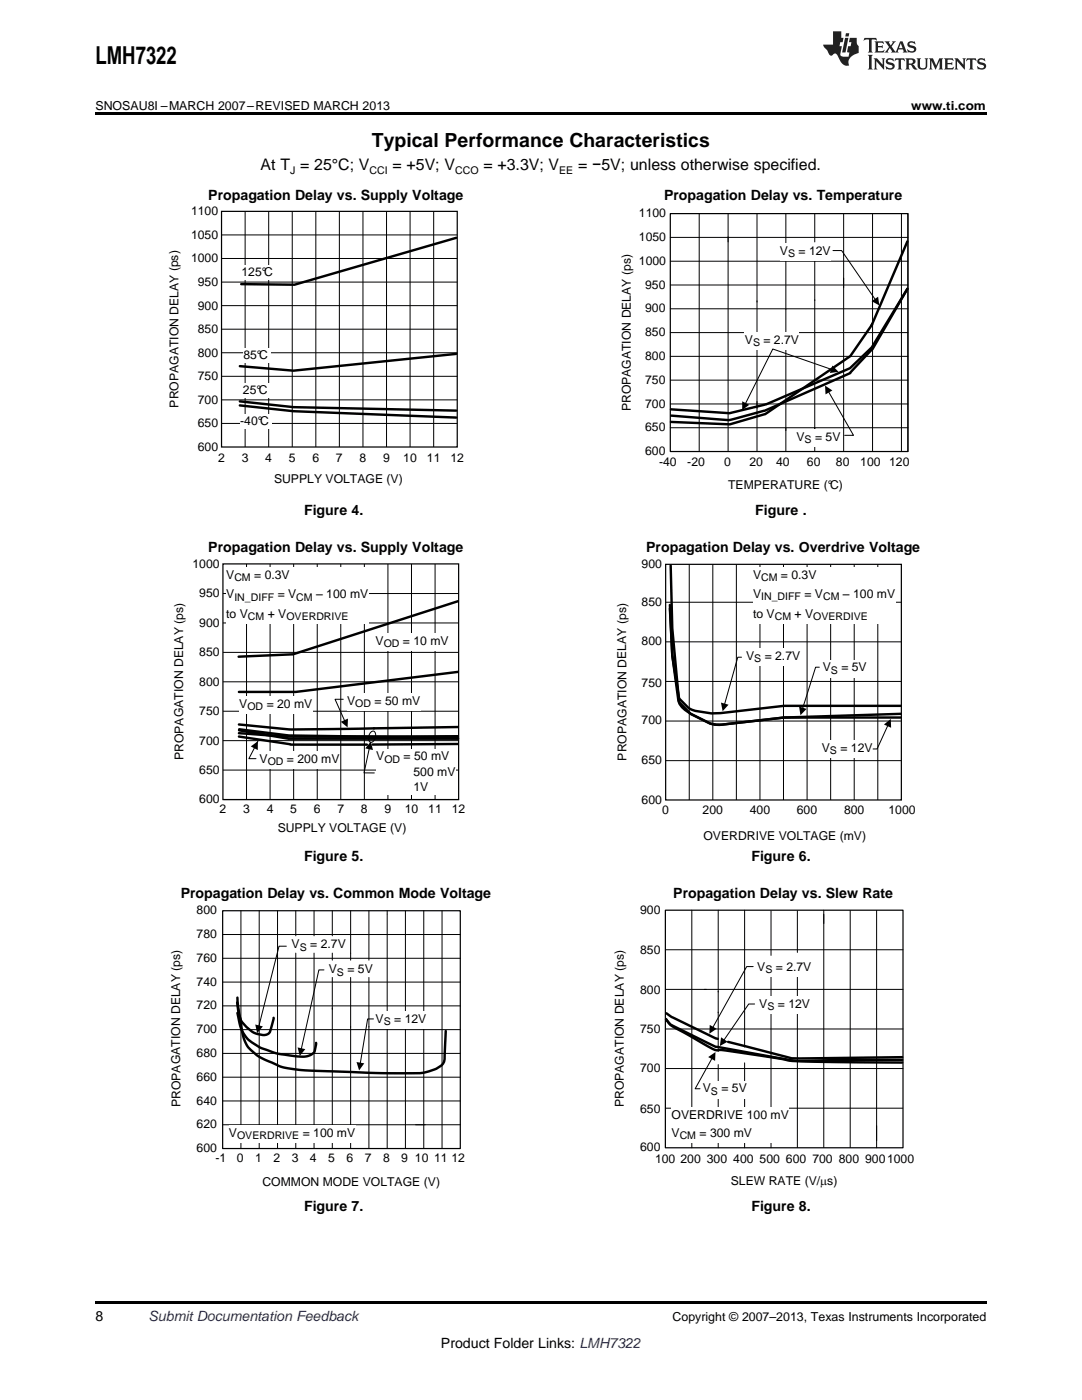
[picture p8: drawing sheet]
<svg xmlns="http://www.w3.org/2000/svg" width="216mm" height="279mm" viewBox="0 0 216 279" stroke-linecap="round" stroke-linejoin="round" font-family="sans-serif">
<path d="M19 259.7h177.8v.5h-177.8z" fill="#000"/>
<g fill="#fff">
<path d="M66.9 243.4h.3v.7h-.3z"/>
<path d="M156.1 243.4h.4v.7h-.4z"/>
</g>
<path d="M44.4 181.8h47.4v47.4h-47.4z" fill="none" stroke="#000" stroke-width=".24"/>
<g fill="none" stroke="#000" stroke-width=".2">
<path d="M44.4 196h47.4M44.4 191.2h47.4M44.4 186.5h47.4M48.1 181.8v47.4M51.7 181.8v47.4M55.4 181.8v47.4M57.1 188.8h-1.4l-4.1 16M59 181.8v5M59 190.2v39M62.7 181.8v5M62.7 190.2v38.9M64.6 193.6h-1l-3.5 15.8"/>
<path d="M66.3 181.8v5M66.3 190.2v1.4M66.3 195.1v34.1M70 181.8v9.8M70 195.1v34.1M73.6 181.8v9.8M73.6 195.1v34M77.3 181.8v47.3M80.9 181.8v47.4M84.6 181.7v47.5M88.2 181.8v47.4M44.4 219.7h47.4"/>
<path d="M44.4 215h47.4M44.4 210.2h47.4M44.4 205.5h47.4M44.4 200.7h47.4M74.5 203.4h-1.1l-1.5 8.9M44.4 224.5h47.4"/>
</g>
<path d="M47.4 199.1l.1 1.8 .4 2.3a13.6 13.6 0 0 0 1.6 5.8l2 1.7 3.8 1.9a23.8 23.8 0 0 0 8.8 1.1l2.5 .1a207.4 207.4 0 0 0 17.8 .3l.5-.1a6 6 0 0 0 3.5-1.7 3.2 3.2 0 0 0 .3-2l.2-4.5M47.3 200.1a7.2 7.2 0 0 0 1.2 4.1l1.8 1.7 1.3 .5a1.66 1.66 0 0 0 2.3-.6l.7-2.7M47.4 202.2l.1 .6a7 7 0 0 0 2.7 5.2l1.3 .8a18.8 18.8 0 0 0 7.9 2 3.2 3.2 0 0 0 3.3-.9l.4-1.8" fill="none" stroke="#000" stroke-width=".49"/>
<path d="M50.9 204.5l1.6 .3-1.2 1.4zM59.4 209l1.5 .4-1.1 1.3zM71.1 212l1.6 .2-1 1.4z" fill="#000"/>
<g fill="#fff">
<path d="M74.9 201.9h10.2v3.4h-10.2z" fill-rule="evenodd"/>
<path d="M45.7 224.6h25.2v3.4h-25.2z" fill-rule="evenodd"/>
</g>
<path d="M132.8 181.6h47.4v47.5h-47.4z" fill="none" stroke="#000" stroke-width=".24"/>
<g fill="none" stroke="#000" stroke-width=".2">
<path d="M132.8 197.5h47.4M132.8 189.5h47.4M138 181.6v47.5M143.3 181.6v28.2M148.6 181.6v27.4M150.3 192.9h-1.3l-6.8 12.2M153.8 181.8v8.9M153.8 194.3v27M159.1 181.8v8.3M159.1 193.2v35.8M164.4 181.6v47.4M169.6 181.7v47.3"/>
<path d="M174.9 181.7v47.4M132.8 213.3h47.4M132.8 205.4h47.4M142.1 211.2l-3.4 6.1h1M143.3 212.5v16.6M148.6 212.1v17M150.6 200.4h-1.2l-5 7.2"/>
</g>
<path d="M132.9 203.4a4.4 4.4 0 0 0 2.7 2.2l5.7 3.2a2.72 2.72 0 0 0 2.1 .8h1.2l10.5 1.6a18 18 0 0 0 7 .5l6.2-.2h11.7M132.9 203.5l1 1 8.9 4.4 8.9 1.6a53.1 53.1 0 0 0 14.6 1.5l13.7 .1M133 202.2l1.1 .8 9.1 4.3M145.3 207.9l11.4 3a6.2 6.2 0 0 0 2.9 .3l20.4-.2" fill="none" stroke="#000" stroke-width=".49"/>
<path d="M141.3 211l1.5-1-.1 1.7zM141.6 204.5l1.4 .8-1.5 1zM143.9 207l1.3 .9-1.6 .9z" fill="#000"/>
<g fill="#fff">
<path d="M151.1 191.4h10.8v3.5h-10.8z" fill-rule="evenodd"/>
<path d="M151.5 198.8h10.1v3.5h-10.1z" fill-rule="evenodd"/>
<path d="M140.2 215.7h8.8v3.5h-8.8z" fill-rule="evenodd"/>
</g>
<path d="M132.8 221.2h47.3M153.8 221.2v7.9" fill="none" stroke="#000" stroke-width=".2"/>
<path d="M134 221.1h23.4v7h-23.4z" fill-rule="evenodd" fill="#fff"/>
<g fill="#fff">
<path d="M66.9 173.6h.3v.7h-.3z"/>
<path d="M156.1 173.6h.4v.7h-.4z"/>
</g>
<path d="M133.8 112.9l.3 12.5 1.4 14.7 2.3 2.4 3.9 1.9 1.3 .2h1l12.4-1.4h23.3M133.7 121.5l.4 9.3 1.4 8.6 2.1 2a10.9 10.9 0 0 0 6.1 .9l12.7-1.4h23.3M133.7 120.7l.4 10.1 1.3 9a4.5 4.5 0 0 0 2.4 2.7l4 1.9 1.8 .3 12.8-1.5 23.3-.7" fill="none" stroke="#000" stroke-width=".49"/>
<g fill="none" stroke="#000" stroke-width=".2">
<path d="M137.5 112.6v47.1M142.2 112.6v47.1M146.9 112.6v47.1M151.6 112.6v47.1M156.3 112.6v47.1M161 112.6v47.1M165.7 112.6v47.1M170.4 112.6v47.1M175.2 112.6v47.1M132.8 136h47.1M132.8 128.1h47.1M132.8 120.2h47.1"/>
<path d="M132.8 151.8h47.1M132.8 143.9h47.1"/>
</g>
<path d="M132.8 112.6h47.1v47.1h-47.1z" fill="none" stroke="#000" stroke-width=".24"/>
<g fill="#fff">
<path d="M150.3 113.2h28.3v11.2h-28.3z" fill-rule="evenodd"/>
<path d="M148.9 129.4h10.8v3.5h-10.8z" fill-rule="evenodd"/>
<path d="M164.2 131.7h8.8v3.5h-8.8z" fill-rule="evenodd"/>
<path d="M164 147.8h10.1v3.4h-10.1z" fill-rule="evenodd"/>
</g>
<g fill="none" stroke="#000" stroke-width=".2">
<path d="M44.5 118.5h47M49.2 112.5v47.1M53.9 112.5v47.1M58.6 112.5v47.1M63.3 112.5v47.1M68 112.5v47.1M72.7 112.5v47.1M77.4 112.5v47.1M82.1 112.5v47.1M86.8 112.5v47.1M44.5 136.1h47M44.5 130.2h47"/>
<path d="M44.5 124.3h47M68.5 139.6h-1.6l1.9 4.3M148 131.2h-.8l-2.6 9.4M163.5 133.2h-.8l-2.6 8.2M44.5 153.7h47M44.5 147.8h47M44.5 141.9h47M44.6 159.6h47M51.5 147.9l-1.8 3.5h1.4M177.2 144.7l-2.2 4.8h-.8"/>
</g>
<path d="M50 149l1.5-1.1-.1 1.8zM68 144.1l1.4-.7v1.8zM143.9 140.2l1.5 .4-1.2 1.3zM159.4 141l1.5 .5-1.2 1.2zM176.4 144.6l1.4-1.1v1.7z" fill="#000"/>
<path d="M91.4 120l-33 10.6-10.8 .5M91.4 134.1l-32.4 4h-11.3M47.7 144.6l10.2 1 16.7-.2M47.7 147l10.3 1.6h15.2M47.7 146.3l11.4 .7 32.3-.1M47.7 145.5l4.9 .6a50.7 50.7 0 0 0 11.1 .8l27.7 .4M91.4 145.1l-16.8 .3" fill="none" stroke="#000" stroke-width=".49"/>
<path d="M47.7 145.7l9.9 1.7h33.8" fill="none" stroke="#000" stroke-width=".56"/>
<path d="M44.5 112.5h47v47.1h-47z" fill="none" stroke="#000" stroke-width=".24"/>
<g fill="#fff">
<path d="M45.1 113.2h28.4v11.3h-28.4z" fill-rule="evenodd"/>
<path d="M74.9 126.5h14.6v3.4h-14.6z" fill-rule="evenodd"/>
<path d="M69.3 138.3h14.6v3.5h-14.6z" fill-rule="evenodd"/>
<path d="M75.1 149.4h15.8v9.2h-15.8z" fill-rule="evenodd"/>
<path d="M51.8 150h15.9v3.4h-15.9z" fill-rule="evenodd"/>
</g>
<path d="M73.7 149.3l-1.1 4.9 2.1 .1M74 146.1l.5-.2a1.33 1.33 0 0 1-.6 2.2 1.37 1.37 0 0 1 .1-2z" fill="none" stroke="#000" stroke-width=".2"/>
<path d="M74 148l.4 1.7-1.5-.3z" fill="#000"/>
<path d="M91.3 148.5l-16.9 .1" fill="none" stroke="#000" stroke-width=".49"/>
<path d="M47.7 139h14.6v3.4h-14.6z" fill-rule="evenodd" fill="#fff"/>
<g fill="#fff">
<path d="M66.9 104.6h.3v.7h-.3z"/>
<path d="M156.1 104.6h.4v.7h-.4z"/>
</g>
<path d="M133.8 42.6h47.4v47.5h-47.4z" fill="none" stroke="#000" stroke-width=".24"/>
<g fill="none" stroke="#000" stroke-width=".2">
<path d="M133.8 56.9h47.4M133.8 52.1h47.4M133.8 47.4h47.4M139.5 42.6v47.5M145.3 42.6v47.5M151.1 42.7v47.4M156.8 42.6v6.7M156.8 52.2v37.9M162.6 42.6v5.7M162.6 51.4v38.7M166.2 50h1.7l6.8 9.8M168.3 42.7v47.4"/>
<path d="M174.1 42.6v47.5M179.9 42.6v47.5M181.2 42.6v47.5M133.8 75.9h47.4M133.8 71.1h47.4M133.8 66.4h47.4M133.8 61.6h47.4M165.3 78.1l5 8.8h-1.8M133.8 85.4h47.4M133.8 80.6h47.4"/>
</g>
<path d="M173.9 60.1l1.3-.9 .3 1.8zM164.6 77l1.5 .9-1.4 .8z" fill="#000"/>
<g fill="#fff">
<path d="M158.9 85.7h8.8v3.4h-8.8z" fill-rule="evenodd"/>
<path d="M155.6 48.6h10.2v3.5h-10.2z" fill-rule="evenodd"/>
<path d="M148.6 66.4h10.8v3.5h-10.8z" fill-rule="evenodd"/>
</g>
<path d="M91 47.5l-32.2 9.3-10.7-.1M181.1 48.2l-7.1 16.6-3.2 4.6a5.6 5.6 0 0 1-2.9 2.9l-15.2 10.4-4.3 1.2a8.7 8.7 0 0 1-4.6 .7l-9.9-.4M91 70.6l-32.4 3.4-10.7-.9M47.9 80.9l10.7 1.2 32.4 1.2M47.9 80.1l10.7 1.2 32.4 .6M133.9 81.7l9.8 .6a5.4 5.4 0 0 0 3.3-.2l2.9-.7a15 15 0 0 0 4.7-1.4l13.3-5.8a4.9 4.9 0 0 0 2.8-1.8l3.3-3.1 7.1-11.7-7 12.1-4.4 4.8-17.1 7.5-6.5 1.7-.7 .1-11.5-.9" fill="none" stroke="#000" stroke-width=".49"/>
<g fill="none" stroke="#000" stroke-width=".2">
<path d="M44.2 56.3h47M44.2 51.6h47M44.2 46.9h47M48.9 42.2v47M53.6 42.2v47M58.3 42.2v47M63 42.2v47M67.7 42.2v47M72.4 42.2v47M77.1 42.2v47M81.8 42.2v47M86.5 42.2v47"/>
<path d="M44.2 79.8h47M44.2 75.1h47M44.2 70.4h47M44.2 65.7h47M44.2 61h47M166 73.8l-11.8-4.2-5.5 11M44.2 84.5h47"/>
</g>
<path d="M166.1 73l1.2 1.2-1.7 .2zM148.1 80.1l1.4 .7-1.4 1z" fill="#000"/>
<path d="M44.2 42.2h47v47h-47z" fill="none" stroke="#000" stroke-width=".24"/>
<g fill="#fff">
<path d="M48.2 52.8h6.8v2.9h-6.8z" fill-rule="evenodd"/>
<path d="M48.6 69.4h5.4v2.9h-5.4z" fill-rule="evenodd"/>
<path d="M48.5 76.4h5.4v3h-5.4z" fill-rule="evenodd"/>
<path d="M47.9 82.6h6.3v2.9h-6.3z" fill-rule="evenodd"/>
</g>
<path d="M19 22.5h177.8v.5h-177.8z" fill="#000"/>
<g fill="#231f20">
<path d="M172.5 7.6l-.1 .5 .4-.2h.6v.1v2.1l-.2 .4h.9l-.2-.4v-2.1l.1-.1h.5l.5 .2-.2-.5zM174.5 8.3l.2 .3v1.5l-.2 .4h1.8l.2-.6a1.04 1.04 0 0 1-1.3 .2v-.7h.6l.3 .2v-.6l-.3 .2h-.6v-.6l.8-.1 .4 .3-.2-.5zM176.5 8.3l.9 1.1-.9 1.1h.8l-.2-.2 .4-.7 .5 .7-.2 .2h1.5l-.2-.2 .2-.4h.9l.1 .4-.2 .2h1l-.3-.3-.7-1.9h-.5l-.9 2-.8-1 .9-1h-.8l.1 .3-.4 .5-.3-.6 .1-.2zM179.7 8.6l.4 1h-.7zM181.3 8.4a.63 .63 0 0 0-.2 .7 .63 .63 0 0 0 .6 .4l.6 .2 .1 .2a.75 .75 0 0 1-.7 .4 .75 .75 0 0 1-.6-.5l.1 .7 .1-.1a1.11 1.11 0 0 0 1.5-.6 1.13 1.13 0 0 0-1.2-.8l-.1-.4a1.04 1.04 0 0 1 1.2 .2l-.2-.5-.2 .1-.4-.2zM173.2 10.9l.2 .4v2.2l-.2 .4h1l-.3-.4v-2.2l.3-.4zM174.3 11.6l.3 .4v1.5l-.3 .4h.8l-.2-.4v-1.3l1.5 1.7v-1.9l.2-.4h-.7l.2 .4v.9l-1.1-1.3zM177 11.8a.62 .62 0 0 0-.2 .7 .62 .62 0 0 0 .6 .4l.6 .1 .1 .3a.76 .76 0 0 1-.7 .3 .76 .76 0 0 1-.7-.4l.2 .7 .1-.1a1.11 1.11 0 0 0 1.5-.6 1.13 1.13 0 0 0-1.2-.8l-.1-.4a1.04 1.04 0 0 1 1.2 .2l-.2-.6-.2 .1-.5-.1zM178.7 11.6l-.2 .6a.61 .61 0 0 1 .8-.3v1.6l-.2 .4h.9l-.2-.4v-1.6a.63 .63 0 0 1 .7 .3l-.1-.6zM180.6 11.6l.3 .4v1.5l-.3 .4h1l-.2-.2-.1-.8 .6 .2a.76 .76 0 0 0 1.2 .7l-1-1a.58 .58 0 0 0 .6-.5 .58 .58 0 0 0-.5-.6zM181.4 11.9h.1a.45 .45 0 0 1 .5 .1 .45 .45 0 0 1 .1 .5l-.8 .2zM182.9 11.6l.2 .2a2.17 2.17 0 0 0 .3 1.9 .99 .99 0 0 0 1.6-.6v-1.1l.2-.4h-.7l.2 .2a1.92 1.92 0 0 1-.2 1.8 .6 .6 0 0 1-.9-.5v-1.1l.2-.4zM185.4 11.6l.2 .4v1.5l-.2 .4h.7l-.2-.4v-1.4l.8 1.8 .8-1.8v1.4l-.2 .4h.9l-.2-.4v-1.5l.2-.4h-.8l-.6 1.5-.6-1.5zM188.4 11.6l.2 .4v1.5l-.2 .4h1.8l.1-.6a1.04 1.04 0 0 1-1.2 .1v-.6h.5l.4 .2v-.6l-.4 .2h-.5v-.7h.8l.3 .3-.1-.6zM190.5 11.6l.2 .4v1.5l-.2 .4h.7l-.2-.4v-1.3l1.5 1.7v-1.9l.2-.4h-.7l.2 .4v.9l-1.1-1.3zM192.9 11.6l-.1 .6a.61 .61 0 0 1 .7-.3l.1 1.6-.3 .4h1l-.3-.4 .1-1.6a.63 .63 0 0 1 .7 .3l-.1-.6zM195.2 11.8a.62 .62 0 0 0-.2 .7 .62 .62 0 0 0 .6 .4l.6 .1 .1 .3a.76 .76 0 0 1-.7 .3 .76 .76 0 0 1-.6-.4l.1 .7 .1-.1a1.11 1.11 0 0 0 1.6-.6 1.13 1.13 0 0 0-1.3-.8l-.1-.4a1.04 1.04 0 0 1 1.2 .2l-.1-.6-.2 .1-.5-.1z"/>
<path d="M166.2 6.3v2.6h-1.9v.4l.8 .9a.91 .91 0 0 0 1 .8 .56 .56 0 0 1 .5-.3 .56 .56 0 0 1 .5 .3l.4 .8a1.53 1.53 0 0 0 1.9 1.2 1.54 1.54 0 0 1 1-2.1l.9-.3v-1.4a1.52 1.52 0 0 1-.4-1.6h-1.3l-.2 .8h.5l-.2 .8h-.5l-.1 1v.2l.4 .1-.2 .8a1.93 1.93 0 0 1-1.6-.3l.3-1.8h-.5l.2-.8h.4l.2-.8h-.4v-1.3zM168.6 7.6l-.6 2.9h.7l.6-2.9zM168.8 6.6l-.1 .7h.6l.2-.7z"/>
</g>
<text font-size="4.9" x="19" y="12.8">LMH7322</text>
<text font-size="3.9" x="74.2" y="29.3">Typical Performance Characteristics</text>
<g font-size="3.2">
<text x="52" y="34">At T = 25°C; V</text>
<text x="78.3" y="34">= +5V; V</text>
<text x="96.4" y="34">= +3.3V; V</text>
<text x="115.4" y="34">= −5V; unless otherwise specified.</text>
</g>
<g font-size="2.8">
<text x="41.6" y="40">Propagation Delay vs. Supply Voltage</text>
<text x="132.5" y="40">Propagation Delay vs. Temperature</text>
<text x="60.7" y="102.8">Figure 4.</text>
<text x="150.7" y="102.8">Figure .</text>
<text x="41.6" y="110.2">Propagation Delay vs. Supply Voltage</text>
<text x="128.9" y="110.2">Propagation Delay vs. Overdrive Voltage</text>
<text x="60.7" y="171.8">Figure 5.</text>
<text x="149.9" y="171.8">Figure 6.</text>
<text x="36.1" y="179.2">Propagation Delay vs. Common Mode Voltage</text>
<text x="134.3" y="179.2">Propagation Delay vs. Slew Rate</text>
<text x="60.7" y="241.6">Figure 7.</text>
<text x="149.9" y="241.6">Figure 8.</text>
<text x="19" y="263.6">8</text>
<text x="88" y="269">Product Folder Links: LMH7322</text>
</g>
<text font-size="2.8" fill="#0000c8" x="29.6" y="263.6">Submit Documentation Feedback</text>
<g font-size="2.5">
<text x="19" y="21.9">SNOSAU8I –MARCH 2007–REVISED MARCH 2013</text>
<text x="181.8" y="21.9">www.ti.com</text>
<text x="134.2" y="263.6">Copyright © 2007–2013, Texas Instruments Incorporated</text>
</g>
<g font-size="2.4">
<text x="38.1" y="47.7">1050</text>
<text x="38.1" y="43">1100</text>
<text x="127.5" y="43.3">1100</text>
<text x="38.1" y="52.4">1000</text>
<text x="127.5" y="52.8">1000</text>
<text x="127.5" y="48.1">1050</text>
<text x="155.6" y="50.9">V</text>
<text x="159.3" y="50.9">= 12V</text>
<text x="39.5" y="57.1">950</text>
<text x="48.2" y="55">125°C</text>
<text x="128.7" y="57.6">950</text>
<text x="39.5" y="61.8">900</text>
<text x="128.7" y="62.3">900</text>
<text x="39.5" y="71.2">800</text>
<text x="39.5" y="66.5">850</text>
<text x="48.6" y="71.6">85°C</text>
<text x="128.7" y="71.8">800</text>
<text x="128.7" y="67.1">850</text>
<text x="148.6" y="68.7">V</text>
<text x="152.3" y="68.7">= 2.7V</text>
<text x="39.5" y="75.9">750</text>
<text x="128.7" y="76.6">750</text>
<text x="35.6" y="81.3" transform="rotate(-90 35.6 81.3)">PROPAGATION DELAY (ps)</text>
<text x="39.5" y="80.6">700</text>
<text x="48.5" y="78.6">25°C</text>
<text x="125.9" y="82.1" transform="rotate(-90 125.9 82.1)">PROPAGATION DELAY (ps)</text>
<text x="128.7" y="81.3">700</text>
<text x="39.5" y="90">600</text>
<text x="39.5" y="85.3">650</text>
<text x="47.9" y="84.8">-40°C</text>
<text x="128.7" y="86.1">650</text>
<text x="158.9" y="88">V</text>
<text x="162.6" y="88">= 5V</text>
<text x="43.5" y="92.2">2</text>
<text x="48.2" y="92.2">3</text>
<text x="52.9" y="92.2">4</text>
<text x="57.6" y="92.2">5</text>
<text x="62.3" y="92.2">6</text>
<text x="67" y="92.2">7</text>
<text x="71.7" y="92.2">8</text>
<text x="76.5" y="92.2">9</text>
<text x="80.5" y="92.2">10</text>
<text x="85.2" y="92.2">11</text>
<text x="89.9" y="92.2">12</text>
<text x="128.7" y="90.8">600</text>
<text x="131.5" y="93">-40</text>
<text x="137.1" y="93">-20</text>
<text x="144.5" y="93">0</text>
<text x="149.5" y="93">20</text>
<text x="154.8" y="93">40</text>
<text x="161" y="93">60</text>
<text x="166.8" y="93">80</text>
<text x="171.6" y="93">100</text>
<text x="177.4" y="93">120</text>
<text x="54.7" y="96.3">SUPPLY VOLTAGE (V)</text>
<text x="145.3" y="97.6">TEMPERATURE (°C)</text>
<text x="38.4" y="113.3">1000</text>
<text x="128" y="113.4">900</text>
<text x="39.8" y="119.2">950</text>
<text x="45.1" y="115.5">V</text>
<text x="45.1" y="119.4">V</text>
<text x="50.7" y="115.5">= 0.3V</text>
<text x="55.4" y="119.4">= V</text>
<text x="63.1" y="119.4">± 100 mV</text>
<text x="150.3" y="115.5">V</text>
<text x="150.3" y="119.4">V</text>
<text x="155.8" y="115.5">= 0.3V</text>
<text x="160.5" y="119.4">= V</text>
<text x="168.2" y="119.4">± 100 mV</text>
<text x="39.8" y="125.1">900</text>
<text x="45.1" y="123.3">to V</text>
<text x="53.4" y="123.3">+ V</text>
<text x="128" y="121">850</text>
<text x="150.3" y="123.2">to V</text>
<text x="158.5" y="123.2">+ V</text>
<text x="39.8" y="131">850</text>
<text x="74.9" y="128.8">V</text>
<text x="80.4" y="128.8">= 10 mV</text>
<text x="128" y="128.8">800</text>
<text x="148.9" y="131.7">V</text>
<text x="152.6" y="131.7">= 2.7V</text>
<text x="39.8" y="136.8">800</text>
<text x="128" y="137.1">750</text>
<text x="164.2" y="134">V</text>
<text x="167.9" y="134">= 5V</text>
<text x="39.8" y="142.7">750</text>
<text x="47.7" y="141.3">V</text>
<text x="53.2" y="141.3">= 20 mV</text>
<text x="69.3" y="140.6">V</text>
<text x="74.7" y="140.6">= 50 mV</text>
<text x="39.8" y="148.7">700</text>
<text x="128" y="144.6">700</text>
<text x="36.6" y="151.7" transform="rotate(-90 36.6 151.7)">PROPAGATION DELAY (ps)</text>
<text x="39.8" y="154.5">650</text>
<text x="51.8" y="152.3">V</text>
<text x="57.3" y="152.3">= 200 mV</text>
<text x="75.1" y="151.7">V</text>
<text x="80.5" y="151.7">= 50 mV</text>
<text x="82.5" y="154.9">500 mV</text>
<text x="125" y="151.8" transform="rotate(-90 125 151.8)">PROPAGATION DELAY (ps)</text>
<text x="128" y="152.5">650</text>
<text x="164" y="150.1">V</text>
<text x="167.7" y="150.1">= 12V</text>
<text x="39.8" y="160.3">600</text>
<text x="82.5" y="157.8">1V</text>
<text x="128" y="160.4">600</text>
<text x="43.8" y="162.2">2</text>
<text x="48.5" y="162.2">3</text>
<text x="53.2" y="162.2">4</text>
<text x="55.4" y="166.1">SUPPLY VOLTAGE (V)</text>
<text x="57.9" y="162.2">5</text>
<text x="62.6" y="162.2">6</text>
<text x="67.3" y="162.2">7</text>
<text x="72" y="162.2">8</text>
<text x="76.7" y="162.2">9</text>
<text x="80.8" y="162.2">10</text>
<text x="85.5" y="162.2">11</text>
<text x="90.2" y="162.2">12</text>
<text x="132.1" y="162.4">0</text>
<text x="140.2" y="162.4">200</text>
<text x="140.4" y="167.6">OVERDRIVE VOLTAGE (mV)</text>
<text x="149.6" y="162.4">400</text>
<text x="159" y="162.4">600</text>
<text x="168.4" y="162.4">800</text>
<text x="177.3" y="162.4">1000</text>
<text x="39.2" y="182.5">800</text>
<text x="127.7" y="182.4">900</text>
<text x="39.2" y="192">760</text>
<text x="39.2" y="187.2">780</text>
<text x="58.2" y="189.3">V</text>
<text x="61.9" y="189.3">= 2.7V</text>
<text x="127.7" y="190.4">850</text>
<text x="39.2" y="196.7">740</text>
<text x="65.6" y="194.2">V</text>
<text x="69.3" y="194.2">= 5V</text>
<text x="151.1" y="193.7">V</text>
<text x="154.8" y="193.7">= 2.7V</text>
<text x="39.2" y="201.5">720</text>
<text x="127.7" y="198.3">800</text>
<text x="151.5" y="201.1">V</text>
<text x="155.2" y="201.1">= 12V</text>
<text x="39.2" y="206.2">700</text>
<text x="74.9" y="204.2">V</text>
<text x="78.6" y="204.2">= 12V</text>
<text x="127.7" y="206.1">750</text>
<text x="39.2" y="215.7">660</text>
<text x="39.2" y="210.9">680</text>
<text x="127.7" y="214">700</text>
<text x="36" y="221" transform="rotate(-90 36 221)">PROPAGATION DELAY (ps)</text>
<text x="39.2" y="220.4">640</text>
<text x="124.5" y="221" transform="rotate(-90 124.5 221)">PROPAGATION DELAY (ps)</text>
<text x="140.2" y="218">V</text>
<text x="143.9" y="218">= 5V</text>
<text x="39.2" y="225.2">620</text>
<text x="45.7" y="226.9">V</text>
<text x="60.4" y="226.9">= 100 mV</text>
<text x="127.7" y="222">650</text>
<text x="134" y="223.3">OVERDRIVE 100 mV</text>
<text x="134" y="226.9">V</text>
<text x="139.6" y="226.9">= 300 mV</text>
<text x="39.2" y="229.9">600</text>
<text x="43" y="231.9">-1</text>
<text x="47.3" y="231.9">0</text>
<text x="50.9" y="231.9">1</text>
<text x="54.6" y="231.9">2</text>
<text x="58.2" y="231.9">3</text>
<text x="61.9" y="231.9">4</text>
<text x="65.5" y="231.9">5</text>
<text x="69.1" y="231.9">6</text>
<text x="72.8" y="231.9">7</text>
<text x="76.4" y="231.9">8</text>
<text x="80.1" y="231.9">9 10 11 12</text>
<text x="127.7" y="229.8">600</text>
<text x="130.7" y="232">100 200 300 400 500 600 700 800 9001000</text>
<text x="52.4" y="236.7">COMMON MODE VOLTAGE (V)</text>
<text x="145.8" y="236.6">SLEW RATE (V/Ps)</text>
</g>
<g font-size="2.1">
<text x="57.9" y="34.6">J</text>
<text x="73.7" y="34.6">CCI</text>
<text x="90.8" y="34.6">CCO</text>
<text x="111.6" y="34.6">EE</text>
<text x="157.3" y="51.3">S</text>
<text x="150.3" y="69.1">S</text>
<text x="160.6" y="88.4">S</text>
<text x="46.8" y="116">CM</text>
<text x="46.8" y="119.9">IN_DIFF</text>
<text x="59.1" y="119.9">CM</text>
<text x="151.9" y="115.9">CM</text>
<text x="151.9" y="119.8">IN_DIFF</text>
<text x="164.2" y="119.8">CM</text>
<text x="49.5" y="123.8">CM</text>
<text x="57.1" y="123.8">OVERDRIVE</text>
<text x="154.6" y="123.7">CM</text>
<text x="162.3" y="123.7">OVERDIVE</text>
<text x="76.6" y="129.2">OD</text>
<text x="150.5" y="132.2">S</text>
<text x="165.8" y="134.4">S</text>
<text x="49.4" y="141.7">OD</text>
<text x="70.9" y="141.1">OD</text>
<text x="53.4" y="152.7">OD</text>
<text x="76.7" y="152.2">OD</text>
<text x="165.6" y="150.5">S</text>
<text x="59.8" y="189.7">S</text>
<text x="67.2" y="194.7">S</text>
<text x="152.7" y="194.1">S</text>
<text x="153.1" y="201.6">S</text>
<text x="76.6" y="204.6">S</text>
<text x="141.9" y="218.5">S</text>
<text x="47.3" y="227.3">OVERDRIVE</text>
<text x="135.6" y="227.4">CM</text>
</g>
</svg>
